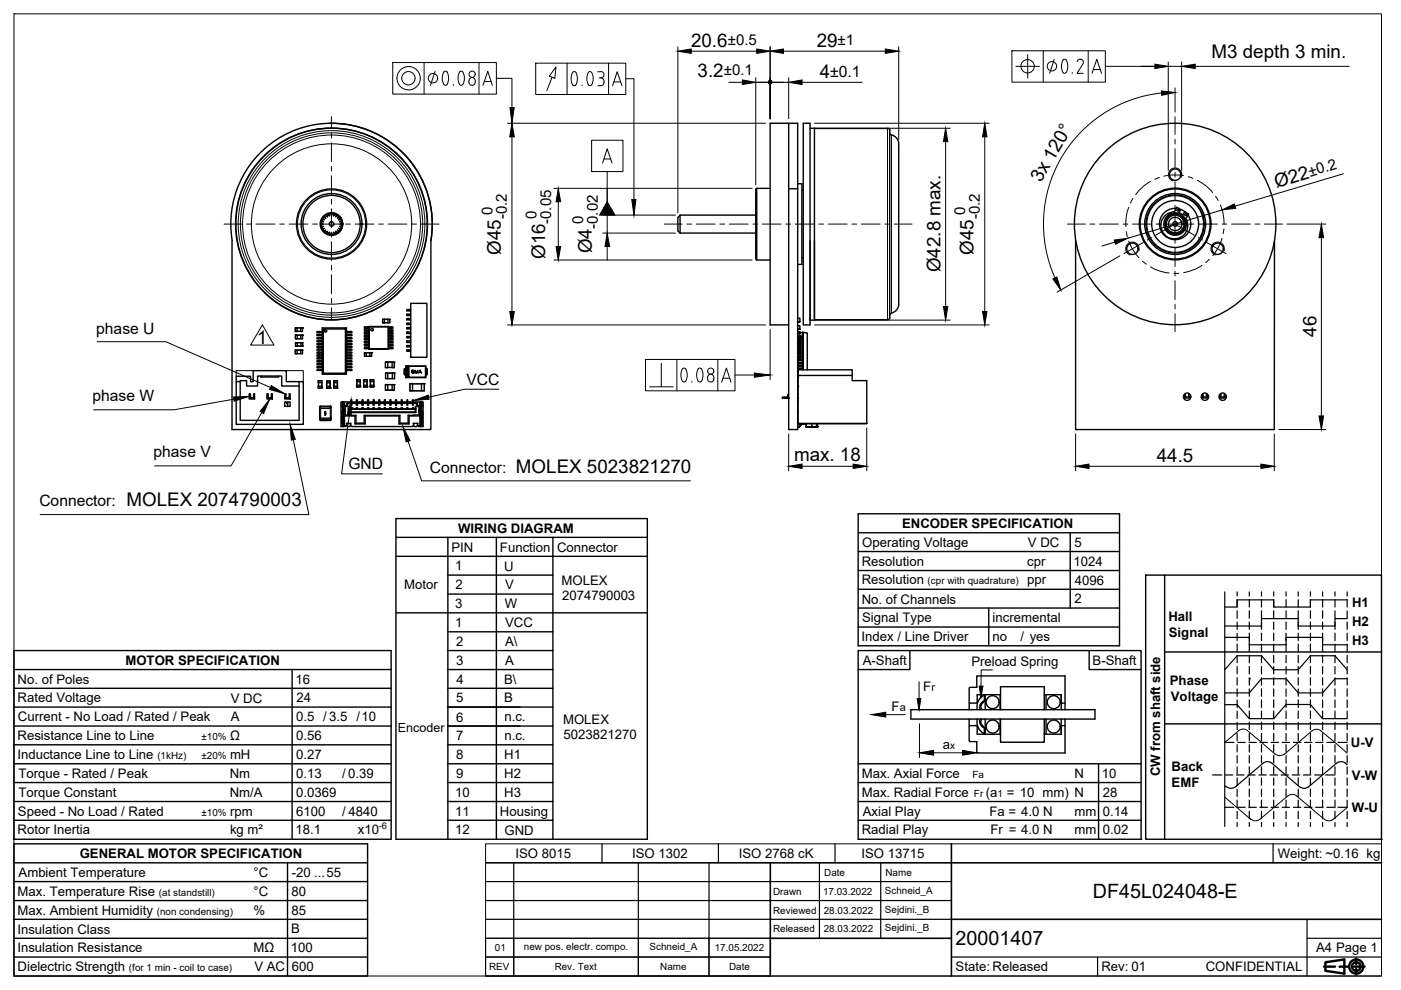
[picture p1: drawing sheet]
<svg xmlns="http://www.w3.org/2000/svg" width="297mm" height="210mm" viewBox="0 0 297 210" stroke-linecap="round" stroke-linejoin="round" font-family="sans-serif">
<g fill="none" stroke="#000" stroke-width=".3">
<path d="M69.7 26.1a21.4 21.4 0 0 1 21.7 24.9v40.1h-42.2v-40.1M160.4 39.9v15.2M163.3 39.9h-2.9l-.2 .2v14.8l.2 .2M167.2 26.1v65h1.9v-65h-5.8v42.8h3.9M169.1 39h.9v17.1h-.9M170.3 26.1h1.4v42.8h-1.4zM171.7 27.2h1v40.7h-1M172.7 27.2h15.5M188.2 27.2l.4 .2 .1 .3M188.6 28.2l.4 .5M188.6 27.7v39.6M189 28.6a1.88 1.88 0 0 1 1.5 1.9v34a2.01 2.01 0 0 1-1.7 2l-.2 .3"/>
<path d="M67.9 47.3l.6 .2-.6 .2M67.9 48h.7l-.6 .3M68 46.8l.6 .2h-.7M68.1 47.6l.1 .3M68.2 48.6l.5-.2-.4 .5M68.2 47l-.1 .4M68.2 48.2l.2 .3M68.3 46.2l.4 .4-.5-.1M68.4 46.5l-.2 .3M68.5 48.7l.2 .3M68.5 49.1l.5-.3-.3 .5M68.7 46l-.2 .3"/>
<path d="M68.7 45.7l.3 .6-.5-.4M68.8 49.1l.3 .2M69 49.5l.4-.5-.1 .7M69.1 45.7l-.3 .2M69.3 45.4l.1 .6-.4-.4M69.3 49.4l.3 .2M69.5 49.8l.3-.6v.6M69.5 45.3l.1 .1M69.6 45.4l-.3 .1M69.8 49.6l.4 .1M69.8 45.4v.4l-.2-.4M69.8 45.2v.2"/>
<path d="M70.1 49.9l.2-.6 .1 .6M70.1 45.1l.2 .7 .1-.7M70.2 45.3l-.4 .1M70.4 45.3l.3 .1M70.7 45.4v.4l.3-.4M70.7 45.2v.2M70.7 49.6l-.3 .1M71 45.4l.3 .1M71.1 49.8l-.4-.6v.6M71.1 45.3l-.1 .1M71.3 49.4l-.3 .2M71.3 45.4l-.1 .6 .4-.4"/>
<path d="M71.5 45.7l.3 .2M71.6 49.5l-.4-.5 .1 .7M71.8 49.1l-.3 .2M71.8 45.7l-.3 .6 .6-.4M71.9 46l.2 .3M71.9 49l-.4-.2 .3 .5M71.9 49l.2 .1M72.1 48.7l-.2 .3M72.1 46.3l-.3 .3 .6-.1M72.2 46.5l.2 .3M72.3 46.2l-.2 .1M72.4 48.2l-.2 .3"/>
<path d="M72.4 47l.1 .4M72.4 48.6l-.6-.2 .5 .5M72.5 47.6l-.1 .3M72.5 46.8l-.5 .2h.6M72.6 48h-.6l.5 .3M72.6 47.3l-.5 .2 .5 .2M91.4 51a21.4 21.4 0 0 0-21.1-24.9 21.4 21.4 0 0 0-21.1 24.9M144.2 45.6v3.8M144.2 49.4h16M160.2 45.6h-16l-.5 .5v2.9l.5 .4M160.4 55.1h2.9M167.2 40h1.9"/>
<path d="M170 40.4h.3M170 54.7h.3M249.4 44.2a3.3 3.3 0 0 0-3.5 3.8 3.3 3.3 0 0 0 4.5 2.6 3.3 3.3 0 0 0 1.5-5M249.9 45.3l.5-.9-.9-.4-.5 1a2.85 2.85 0 0 0-2.8 3.4 2.85 2.85 0 0 0 3.8 2.1 2.85 2.85 0 0 0 1.5-4.1M250.4 44.4l.8 .5M250.7 45.7l.5-.8 .8 .5-.6 1M251.2 44.9h.1M270.2 51v40.1h-42.2v-40M55.3 79.7v.2h3.8v-.2M62.6 70.2v-.7h.4v.8h-.4M62.6 70.2h.1M62.6 75v-.8h.4v.8"/>
<path d="M62.6 75h.1M62.6 71v.8M62.6 75h1.2M62.7 71h.3v.8M62.7 71h.1M62.7 71.8h.3M62.7 73.4v-.7h.3v.7h-.3M62.7 73.4h.1M63 71h1.1M63 71.8h.8M63 69.5h1.1M63 70.2h.8"/>
<path d="M63 74.2h.8M63 73.4h.8M63 72.7h.8M63.8 71v.8h.3v-.8M63.8 69.5v.8h.3M63.8 74.2h.3v.8h-.3zM63.8 72.7v.7h.3M63.8 72.7h.3M64.1 71h.1M64.1 69.5v.7M64.1 69.5h.1M64.1 73.4h.1"/>
<path d="M64.2 72.7v.7M68 70.3h-.8v.2h1.1M68 74h-.8v.2h1.1M68 72.2h-.8v.2h1.1M68 71.6h-.8v.2h1.1M68.1 70.3h.2M68.1 74h.2M68.1 72.2h.2M68.1 71.6h.2M68.3 78.3h-1.1v.2h1.1M68.3 70.9h-1.1v.2h1.1M68.3 71.1v8.2l.3-.2"/>
<path d="M68.3 69.5h5.1l-.2 .3M68.3 77.7h-1.1v.2h1.1M68.3 77.1h-1.1v.2h1.1M68.3 76.5h-1.1v.2h1.1M68.3 75.9h-1.1v.2h1.1M68.3 75.2h-1.1v.3h1.1M68.3 74.6h-1.1v.3h1.1M68.3 73.4h-1.1v.2h1.1M68.3 72.8h-1.1v.2h1.1M68.3 70.9v.2M68.3 79.3h5.1M68.6 69.8l-.3-.3v1.4"/>
<path d="M73.4 69.5v9.8l-.2-.2M73.4 78.3h1.2v.2h-1.2M73.4 77.7h1.2v.2h-1.2M73.4 77.1h1.2v.2h-1.2M73.4 76.5h1.2v.2h-1.2M73.4 75.9h1.2v.2h-1.2M73.4 75.2h1.2v.3h-1.2M73.4 74.6h1.2v.3h-1.2M73.4 74h1.2v.2h-.9M73.4 73.4h1.2v.2h-.9M73.4 72.8h1.2v.2h-1.2M73.4 72.2h1.2v.2h-.9"/>
<path d="M73.4 71.6h1.2v.2h-1.2M73.4 70.9h1.2v.2h-1.2M73.4 70.3h1.2v.2h-1.2M73.4 74.2h.3M73.4 73.6h.3M73.4 72.4h.3M77.3 74.8v.7h.3M77.3 74.8h.3v.7M77.3 74.8h.1M77.6 74.8h1.2M77.6 75.5h.8M77.6 69.3v.3"/>
<path d="M77.6 69.9v.3M77.6 70.5v.3M77.6 71.2v.3M77.6 71.8v.3M77.6 72.4v.3M77.6 73v.3M77.6 73.6v.3M78.2 69.2l4.2 .1M78.2 73.6h-.9v.3h.9M78.2 69.3h-.9v.3h.9M78.2 69.9h-.9v.3h.9M78.2 70.5h-.9v.3h.9"/>
<path d="M78.2 71.2h-.9v.3h.9M78.2 71.8h-.9v.3h.9M78.2 72.4h-.9v.3h.9M78.2 73h-.9v.3h.9M78.3 73.9l-.1-4.7v4.8M78.3 69.3h4M78.4 74.8v.7h.4v-.7M78.8 74.8h.1M81.1 67.7v.7M81.2 67.7h.3v.7M81.2 67.7h.1M81.2 68.4h.1"/>
<path d="M81.2 68.4h1.1M81.5 67.7h.8M81.7 76.8v1.1M81.7 79.1h.5v1.2h-.5zM81.7 76.8h.5v1.1h-.5M81.7 76.8h.1M82.2 79.1h1M82.2 76.8h.9M82.2 77.9h.9M82.3 67.7h.3v.7h-.3zM82.3 73.9l-4.1 .1h4.2M82.4 69.3h.9v.3h-.9"/>
<path d="M82.4 69.3v4.7l-.1-.1M82.4 69.2l-.1 4.7M82.4 73.6h.9v.3h-.9M82.4 73h.9v.3h-.9M82.4 72.4h.9v.3h-.9M82.4 71.8h.9v.3h-.9M82.4 71.2h.9v.3h-.9M82.4 70.5h.9v.3h-.9M82.4 69.9h.9v.3h-.9M82.9 69.3v.3M82.9 69.9v.3M82.9 70.5v.3"/>
<path d="M82.9 71.2v.3M82.9 71.8v.3M82.9 72.4v.3M82.9 73v.3M82.9 73.6v.3M83.1 76.8h.5v1.1h-.5zM83.2 79.1h.5v1.2h-.5zM85.7 79.2l.3-.1v.5l-.3-.2zM85.7 78.2v1.2M85.9 78.3v.1M85.9 79.2v.1M86 77.6h4.3"/>
<path d="M86.1 80l-.1-2.4v.9v-.4l-.3 .1v.3h.3v1.6M86.1 77.7h.6M86.2 77.7v2.3M86.3 77.7v2.3M86.4 77.7v2.3M86.5 77.7v2.3M86.6 80l-.6 .1M86.6 80h.1M86.6 77.7v2.3M86.7 77.7h3.5v2.3h-3.5zM87.1 64.3h3.4v11.4h-3.4zM87.1 65.6h-.9v.3h.9"/>
<path d="M87.1 67.5h-.9v.3h.9M87.1 69.4h-.9v.3h.9M87.1 71.3h-.9v.3h.9M87.1 73.3h-.9v.2h.9M87.1 74.2h-.9v.3h.9M87.1 72.3h-.9v.3h.9M87.1 70.4h-.9v.3h.9M87.1 68.5h-.9v.3h.9M87.1 66.6h-.9v.3h.9M90.2 80l.1 .1h-4.3M90.2 77.7l.1 .8v-.4l.3 .2-.3 .2v.6l.3 .2-.3 .3v-.5v1M90.4 78.3v.1"/>
<path d="M90.4 79.2v.1M90.6 78.2v1.2M169.1 75h.1M169.1 75.6l.2 .6M169.1 76.2l.5 .1zM169.1 73.8h.1M169.1 73.1h.1M169.1 72.5h.1M169.1 71.9h.1M169.1 71.9h.7zM169.1 72.2h.7M169.1 72.5v.3h.7"/>
<path d="M169.1 73.5h.7M169.1 74.1h.7M169.1 74.7h.1M169.1 75.2h.1M169.1 76.3h.1M169.1 74.5v.7h.5M169.1 75.6h.1M169.1 74.5h.5M169.1 74.1h.1M169.1 74.1h.5v1.1M169.1 76.7h.1M169.1 71.5h.5"/>
<path d="M169.1 70.4h.1M169.1 75.6h.5M169.1 74.5h.1M169.1 79.9h.1M169.1 69.8h.4M169.1 69.8h.1M169.1 69.8h.5M169.1 69.1h.5v.7h-.5M169.1 68.2h.1M169.1 68.2h.5M169.1 67.5h.5v.7h-.5M169.1 68.2h.5z"/>
<path d="M169.1 73.4h.1M169.1 71.9l.1 .3M169.1 76.4h.1zM169.1 78.9h.1M169.1 71.2h.1M169.1 71.5h.1M169.1 72.7h.1M169.2 73.9h.1M169.1 74.6h.1M169.1 75.8h.1M169.1 76.8h1.2v.2h-1.2h1.2v.4M169.1 77.4h1.2v.3h-1.2h1.2v.3"/>
<path d="M169.1 78h1.2v.2h-1.2h1.2v.2M169.2 78.9h.1M169.1 79.5h.1M169.1 73.9h.1M169.1 77h.1zM169.1 77.7h.1zM169.1 78.2h.1zM169.1 70.3h.5M169.1 78.6h.1M169.1 79.3h.1M169.2 72.5v.3M169.2 73.1v.4"/>
<path d="M169.2 73.8v.3M169.2 75.6v.3M169.2 79.6h11.5M169.2 76.4v.4M169.2 77v.4M169.2 77.7v.3M169.2 78.2v.2M169.3 75.9h.5M169.3 72.2v.3h-.2h.7h-.5M169.3 72.8v.3h-.2h.7h-.5M169.3 73.5v.3h-.2h.7h-.5M169.3 74.1h.1"/>
<path d="M169.3 76.3v.1M169.3 76.8v.2M169.3 77.4v.3M169.3 78v.2M169.6 76.3h.2zM169.6 76.2h-.5h.7M169.6 71.6h.2M169.6 74.4h.2zM169.6 74.5v.2h.2M169.6 75h.2zM169.6 75.3h.2M169.6 75.6h.2z"/>
<path d="M169.6 76.3h-.5M169.6 76.3h.1M169.6 75.2v.4h-.5M169.6 75.6h.1M169.6 71.5v.4h-.5M169.6 71.9h.1M169.6 70.7h-.5v.8M169.6 70.4v.3M169.6 74.5h.1M169.6 69.8h.1M169.6 68.2h.1M169.6 71.2h.7v.3h-.7"/>
<path d="M169.6 70.7v.8M169.6 71.9v.3M169.6 72.5v.3M169.6 73.1v.4M169.6 73.8v.3M169.6 75v.2M169.6 75.6v.3M169.6 71.5h.2M169.8 71.6h.4v4.6M169.8 76.2h.4M169.8 76.2l-.2 .1M169.8 71.6v4.6"/>
<path d="M170.1 71.5h.2v.4M170.1 71.5v.1M170.1 76.4v.4M170.1 77v.4M170.1 77.7v.3M170.1 78.2v.2M170.1 70.5l-.5 .1M170.2 71.9h.1v.2h-.1h.1v.4M170.2 72.5h.1v.2h-.1h.1v.4M170.2 73.1h.1v.2h-.1h.1v.4M170.2 73.7h.1v.2h-.1h.1v.4M170.2 74.3h.1v.3h-.1h.1v.3"/>
<path d="M170.2 74.9h.1v.3h-.1h.1v.4M170.2 75.6h.1v.2h-.1h.1v.4M170.2 76.2h.1v.2h-1.2h1.2v.4M170.2 76.2l-.4 .1M170.3 71.2v-.7l.9 .2v7.7M170.3 70.5h-.2v.7M188.7 67.3l-.3 .4-.2 .1h-15.5M50.1 80.9v-1.1h3v1.1h.6v-2.3h7v2.3h2.7M50.9 80.9v-.2h1.4v1.1h2.3v-2.1h5.1v2.1h3.7M50.9 80.9h-.8v9.1h14.2v-9.1h-.9M50.9 80.9v8.2h12.5v-8.2M52.8 83.5h.3v.8h.7v-.8h.2v1.1h-1.2z"/>
<path d="M56.6 83.5h.3v.8h.6v-.8h.2v1.1h-1.1zM60.4 85.2h1.1v1h-1.1zM60.4 83.5h.2v.8h.7v-.8h.2v1.1h-1.1zM67.5 80.7h.7v.4h-.7zM67.5 80.7h.1M67.5 81.9h.7v.4h-.7zM67.5 81.1v.8M67.8 86.6v2.1h2.4M67.8 88.7l.2 .4M67.9 86.1h2.1M67.9 89.2h2.1M68 86.1l-.2 .2v.3"/>
<path d="M68.2 81.1v.8M69.3 82.3h.1M69.3 80.8h.7v.4h-.7zM69.3 82.3h.7M69.3 81.2v.7M70 81.9h-.7v.4M70 82.3h.1M70 81.2v1.1M70 86.1l.2 .2M70.2 86.3v.3h-2.4M70.2 86.6v2.4M70.2 88.9l-.2 .2"/>
<path d="M70.8 80.7h.7v.4h-.7M70.8 80.7h.1M70.8 81.9h.7v.4h-.7zM70.8 80.7v1.2M71.5 81.1v.8M72.3 85.4h.3M72.3 86h.1M72.6 90.2v-5h-.3v5.2h1l.1-.1h-.4l-.1 .1M72.6 87.1h-.2v2.8h.2M72.6 86h-.2v.3h.2M72.6 85.1l.2 .1zM72.8 85.2h16.4v5"/>
<path d="M72.8 85.2v5M72.8 90.2h-.2l.2 .1M72.8 90.2v.2M73 88.2h2.3v1.7h2.1v-1.7h7.2v1.7h2.1v-1.7h2.3v2.1h-.4v-.5h-1l-.1 .6h-13l-.1-.6h-1v.5M73 85.2v.8l-.2 .2h.9l-.2-.2h-.5M73.1 86.2v1.8M73.2 86.2v1.8M73.5 85.6v.4M73.5 89.8l.2 .6h.4l.2-.1v-.5M73.8 85.5h14.4M73.8 85.5l-.1 .7h.3v.5M73.8 86.7v.8h14.4v-.8"/>
<path d="M73.8 86.7h14.4M73.8 86.7l.2 .1M74 87.3l-.2 .2M74.4 85.5v.4h.2v-.4M74.4 86.5h.1M74.4 85.2v-.4h.2v.4M74.4 86.5v.2M74.4 86.5h.2M74.6 86.5h.1M74.6 86.5v.2M75.3 89.9l.2-.2h1.7l.2 .2M75.4 88.1l-.1 .1"/>
<path d="M75.5 89.7v-1.6l-2.7-.1 .2 .2v2.1M75.6 85.5v.4h.2v-.4M75.6 86.7v-.2h.2v.2M75.6 85.2v-.4h.2v.4M75.6 80.5h.8v.4h-.8zM75.6 80.5h.1M75.6 82h.1M75.6 82.1h.8M75.6 80.9v.8M76.4 81.7h-.8v.3M76.4 81.7v.3M76.4 80.9v.8"/>
<path d="M76.8 85.5v.4h.2v-.4M76.8 86.7v-.2h.2v.2M76.8 85.2v-.4h.2v.4M77.1 80.5h.7M77.1 80.5h.1M77.1 82v-.3h.8v.3M77.1 82h.1M77.1 82.1h.7M77.1 80.5v1.2M77.3 88.1h7.5v1.6M77.4 88.2l-.2-.1v1.6M77.8 82h.1"/>
<path d="M77.8 80.9v.8M77.9 80.5v.4h-.8M77.9 85.5v.4h.2v-.4M77.9 86.7v-.2h.2v.2M77.9 85.2v-.4h.2v.4M78.5 80.5h.7v.4h-.7zM78.5 80.5h.1M78.5 82h.1M78.5 82.1h.7M78.5 80.9v.8M79.1 85.5v.4h.2v-.4M79.1 86.7v-.2h.2v.2"/>
<path d="M79.1 85.2v-.4h.2v.4M79.2 81.7h-.7v.3M79.2 81.7v.3M79.2 80.9v.8M80.3 85.5v.4h.2v-.4M80.3 86.7v-.2h.2v.2M80.3 85.2v-.4h.2v.4M81.5 85.5v.4h.2v-.4M81.5 86.7v-.2h.2v.2M81.5 85.2v-.4h.2v.4M81.7 81.5v1.2M81.7 81.5h.5v1.2"/>
<path d="M81.7 82.7h.5M81.7 81.5h.1M82.2 80.3h1M82.2 82.7h.9M82.2 81.5h.9M82.7 85.5v.4h.2v-.4M82.7 86.7v-.2h.2v.2M82.7 85.2v-.4h.2v.4M83.1 81.5h.5v1.2h-.5zM83.9 85.5v.4h.2v-.4M83.9 86.7v-.2h.2v.2M83.9 85.2v-.4h.2v.4"/>
<path d="M84.7 88.1l-.1 .1M85.1 85.5v.4h.2v-.4M85.1 86.7v-.2h.2v.2M85.1 85.2v-.4h.2v.4M86.3 85.5v.4h.1v-.4M86.3 86.7v-.2h.1v.2M86.3 85.2v-.4h.1v.4M86.5 89.7h-1.7l-.2 .2M86.5 89.7l.2 .2M86.6 88.1l2.6-.1-.2 .2M86.6 88.1l-.1 1.6M86.6 88.1l.1 .1"/>
<path d="M86.9 81.3h.6v1.6h-.6zM87.5 85.5v.4h.1v-.4M87.5 86.7v-.2h.1v.2M87.5 85.2v-.4h.1v.4M87.5 82.9h1.9M87.7 89.8v.5l.2 .1h.4l.2-.6M88 87.3l.2 .2M88.2 86.7l-.2 .1M88.2 85.4l-14.4-.1-.3 .3M88.2 85.5l.1 .1M88.3 85.6v.6l.2-.2M88.6 90.3l.1 .1h.5"/>
<path d="M88.9 86.2v1.8M89 85.2v.8h-.5v-.5l-.3-.2M89 86l.2 .2h-1.1v.5M89 90.3l.2 .1M89.2 90.2v.2M89.2 90.2h.2v.1h-.2M89.4 81.3v1.6h.6v-1.5M89.4 90.2v-5l-.2-.1 .5 .1v5.2h-.5M89.4 87.1h.2v2.8h-.2M89.4 85.4h.3M89.4 86h.2M89.7 86h-.1v.3h-.2"/>
<path d="M90 81.4h.1M90 81.3l-2.5 .1M165.9 84.4h.1M165.9 84.4h1.3zM167.2 83.7h-.2v.5h-1.1v.2M169.1 81.8h.1M169.1 89.6h.1M169.1 90.4h.4l-.4 .2M169.1 84.4h.1M169.1 83.7h.1M169.1 81.9h.1M169.1 87.5h.1"/>
<path d="M169.1 87.3l.1 .1M169.1 85.4h.1M169.1 84.9h.1M169.1 80.2h.1M169.1 81.4h.1M169.2 89.8v-11.4h11.5v2.3h3.1v9.1M169.2 89.8h14.6zM169.2 82.2h.1M169.2 89.8v.1M169.9 89.9h.9M169.9 89.9l-.4 .7h-.4M169.9 89.9l-.4 .5"/>
<path d="M170.1 89.8v.1M170.1 89.9h.1M170.1 89.9h-1h.8l-.4 .7h-.4M170.1 89.9h.7M170.8 89.9h-.9l-.4 .7h-.4M170.8 89.9h-.9h.9M170.9 90.4l.1 .2h1.1M170.9 90.4l.1 .2h1.3h-.2M170.9 90.4h.1M170.9 90.4l.1 .2M171 90.6h2.1h-1M171 90.6h.1"/>
<path d="M171 90.6h2.1M172.1 90.6h.2zM172.1 89.8v.8h-1.1l-.2-.7M172.1 90.6h1M172.1 90.4l.2 .1h.7h-.7zM172.3 90.6h.1M173.1 90.6h.1M173.1 90.4l-.1 .1 .1-.1M173.1 90.4v.2M173.1 90.4h.1M173.1 90.6l.2-.2zM173.1 89.8v.6"/>
<path d="M173.3 90.4v.2M173.3 90.6h-2.3h2.3M173.3 90.4h.1M173.3 89.8v.6M251.1 84.2h1.2M251.3 84.2v-.5h-.2v.7h1.2v-.7h-.3v.5M254.9 84.2h1.1M255.1 84.2v-.5h-.2v.7h1.1v-.7h-.2v.5M258.7 84.2h1.1M258.9 84.2v-.5h-.2v.7h1.1v-.7h-.3v.5M83.9 110h53.3v67.9h-53.3zM83.9 113.9h53.3"/>
<path d="M83.9 118h53.3M95 113.9v64M105.2 113.9v64M117.2 113.9v64M181.9 108.9h55.5v28h-55.5zM181.9 113h55.5M181.9 116.9h55.5M226.9 113v15.9M3 137.9h79.9v40h-79.9zM83.9 129.9h53.3M95 137.9h22.2M95 121.9h22.2"/>
<path d="M95 126h22.2M95 134h22.2M181.9 137.9h60v40h-60zM181.9 121h55.5M181.9 124.9h55.5M181.9 132.9h55.5M181.9 128.9h55.5M192.9 137.9v4.1h-11M209.6 128.9v8M230.9 137.9v4.1h11M242.9 121.9h50v56h-50zM246.9 121.9v56"/>
<path d="M246.9 138.2h46M3 142h79.9M3 145.9h79.9M3 149.9h79.9M3 153.9h79.9M3 157.9h79.9M61.9 142v35.9M95 142h22.2M95 145.9h22.2M95 149.9h22.2M95 153.9h22.2M95 157.9h22.2"/>
<path d="M193.1 150.5h39.1v2h-39.1zM205.5 150.5v-4.6l.2-.2h1.4v-2.4h18.7v7.2M205.5 152.5v4.6l.2 .1h1.4v2.5h18.7v-7.2M205.5 153.9h1.7v1.8h4.9M207.2 152.5a2.69 2.69 0 0 0 1.5 3.1M207.9 152.5a1.3 1.3 0 0 0 .8 1.9M208.2 152.5l-.2 .4a1.77 1.77 0 0 0 .9 1.5M208.7 147.4h.2v1.2h-.2zM208.7 154.4h.2v1.2h-.2zM208.7 148.5a1.3 1.3 0 0 0-.8 1.9M208.7 147.4a2.69 2.69 0 0 0-1.5 3.1M208.9 147.3v3.2"/>
<path d="M208.9 152.5v3.2M208.9 148.5l-.5 .5a.98 .98 0 0 0-.2 1.4M212 147.3v3.2M212 152.5v3.2M212.1 152.5v4.9h9.3v-4.9M212.1 147.3h-4.9v1.8h-1.7M212.1 145.6h9.3v4.9M212.1 145.6v4.9M221.4 147.3h3.6v3.2M221.4 155.7h3.6M221.8 147.3v3.2M221.8 152.5v3.2"/>
<path d="M225 152.5v3.2M225 149.1h.8M225.8 153.9h-.8v1.8M246.9 153.5h46M264.9 143.9h.1M3 178.9h74.9v28h-74.9zM3 161.9h79.9M3 165.9h79.9M3 173.9h79.9M3 169.9h79.9M95 161.9h22.2M95 165.9h22.2"/>
<path d="M95 173.9h22.2M95 169.9h22.2M181.9 161.9h60M181.9 165.9h60M181.9 173.9h60M181.9 169.9h60M232.9 161.9v16M3 182.9h74.9M3 186.9h74.9M3 190.9h74.9M3 194.9h74.9M3 198.9h74.9"/>
<path d="M61 182.9v24M3 202.9h74.9"/>
<circle cx="249.2" cy="37" r="1.21"/>
<circle cx="70.3" cy="47.5" r="20.3"/>
<circle cx="70.3" cy="47.5" r="7.4"/>
<circle cx="70.3" cy="47.5" r="6.5"/>
<circle cx="70.3" cy="47.5" r="6.1"/>
<circle cx="70.3" cy="47.5" r="2.39"/>
<circle cx="70.3" cy="47.5" r=".49"/>
<circle cx="240.1" cy="52.7" r="1.21"/>
<circle cx="249.2" cy="47.5" r="21.4"/>
<circle cx="249.2" cy="47.5" r="7.6"/>
<circle cx="249.2" cy="47.5" r="7.4"/>
<circle cx="249.2" cy="47.5" r="6.5"/>
<circle cx="249.2" cy="47.5" r="6.2"/>
<circle cx="249.2" cy="47.5" r="5"/>
<circle cx="249.2" cy="47.5" r="2.18"/>
<circle cx="249.2" cy="47.5" r="1.88"/>
<circle cx="249.2" cy="47.5" r="2.39"/>
<circle cx="249.2" cy="47.5" r="1.42"/>
<circle cx="249.2" cy="47.5" r=".49"/>
<circle cx="249.7" cy="44.5" r=".23"/>
<circle cx="251.4" cy="45.5" r=".23"/>
<circle cx="258.2" cy="52.7" r="1.21"/>
<circle cx="69" cy="70.2" r=".23"/>
<circle cx="78.9" cy="69.9" r=".28"/>
<circle cx="251.7" cy="84.1" r=".78"/>
<circle cx="255.5" cy="84.1" r=".78"/>
<circle cx="259.2" cy="84.1" r=".78"/>
<circle cx="210.5" cy="154" r="1.38"/>
<circle cx="210.5" cy="148.9" r="1.38"/>
<circle cx="223.4" cy="154" r="1.38"/>
<circle cx="223.4" cy="148.9" r="1.38"/>
</g>
<g fill="none" stroke="#000" stroke-width=".21">
<path d="M3 2.9h289.9v204h-289.9zM83.3 13.3h21.9v6.7h-21.9zM89.9 13.3v6.7M92.2 15.1l-.9 3M94.1 15.3l-.3 1.3 .3 1.3M94.1 15.2a.4 .4 0 0 1 .7 0l.3 .9v.9a.88 .88 0 0 1-.6 1.1l-.4-.2M96.1 17.9v.2M97.4 15.3a.43 .43 0 0 1 .7 0l.3 .8a1.69 1.69 0 0 1-.6 2 1.9 1.9 0 0 1-.5-2.4zM99.4 17.1v.4M99.4 17.1a.7 .7 0 0 1 .9-.6 .7 .7 0 0 1 .5 1 .66 .66 0 0 1-.7 .6 .66 .66 0 0 1-.7-.7M101.6 13.3v6.7M102.4 18.1l1-3 1 3"/>
<path d="M102.7 17.3h1.4M105.2 16.6h3.3v6.2M113.6 13.4h19.1v6.6h-19.1zM117.1 16.4l-1.1 2.8M117.9 14.2l-.3 2.4-1.1-.5zM120.2 13.4v6.6M121.4 15.3a.43 .43 0 0 1 .7 0l.3 .9v.9a.86 .86 0 0 1-.6 1.1 1.69 1.69 0 0 1-.7-2zM123.4 18v.2M125.4 15.3a.39 .39 0 0 0-.6 0l-.3 .9v.9a.88 .88 0 0 0 .6 1.1l.3-.2M125.4 15.3l.4 1.4-.4 1.3M126.7 15.2h.7M126.7 18.2h.7"/>
<path d="M127 16.5h.4M127.4 15.2a.66 .66 0 0 1 .7 .6 .66 .66 0 0 1-.7 .7M127.4 16.5a.66 .66 0 0 1 .7 .7M128.1 17.2a.75 .75 0 0 1-.7 1M129 13.4v6.6M129.9 18.2l1-3 1 3M130.1 17.4h1.5M132.7 16.7h1.7v25.6M143.7 9.9v35.2M146.6 10.9h13.8M154.5 17.5h2.9M160.2 17.5h7"/>
<path d="M160.2 16.5v22.7M163.3 9.9v15.3M166.1 10.9h21.6M167.2 16.5v8.7M170.1 17.5h12.7M190.5 9.9v19.7M214.5 10.8h19.9v6.6h-19.9zM215.4 14.1h5M217.9 11.6v5M221.2 10.8v6.6M223.5 12.6l-1 3M226 12.7a.39 .39 0 0 0-.6 0l-.3 .9v.9a.88 .88 0 0 0 .6 1.1l.3-.2"/>
<path d="M226.1 12.7l.3 1.3-.3 1.4M227.3 15.4v.2M228.4 13.1a.67 .67 0 0 1 .9-.5 .67 .67 0 0 1 .3 .9M229.6 13.6l-1.3 2h1.4M230.7 10.8v6.6M231.5 15.6l1-3 1.1 3M231.8 14.7h1.5M234.4 14.1h16.1M242 14.1h2.9M246.3 19.7a27.9 27.9 0 0 0-22.6 39.2M247.7 13.1v23M249.1 18.6v5.2"/>
<path d="M250.5 13.1v23M253.4 14.1h32.6M70.3 24.7v2.6M70.3 28.3v1M70.3 30.3v4M70.3 35.3v1M70.3 37.3v3.9M107.6 26.1h54.7M108.5 29v37.1M117.4 39.9h42.1M125.4 29.7h6.7v6.7h-6.7zM127.8 34.6l.9-3 1.1 3"/>
<path d="M128.1 33.7h1.4M128.7 36.4v13M128.7 39.9v2.9M172.7 26.1h37M172.7 27.2h28.8M188.2 27.2v40.6M189 28.7v37.7M200.5 30v35M208.8 29v37.1M243.9 38.5a9.2 9.2 0 0 0-3.1 2.7M245.8 37.6l-1 .4M249.1 24.7v3.8"/>
<path d="M249.1 29.5v1M249.1 31.5v4M249.1 36.5v1M249.1 38.5v4M250.5 37.5a1.42 1.42 0 0 0-.8-1.8 1.42 1.42 0 0 0-1.9 .8 1.42 1.42 0 0 0 .9 1.9M250.9 37.2a10.4 10.4 0 0 0-4.1 .2M251.9 37.5l1 .3M253.9 38.2a9.1 9.1 0 0 1 3.2 2.6M284.8 36.8l-22.9 6.9M47.5 47.5h3.8M52.3 47.5h1M54.3 47.5h4"/>
<path d="M59.3 47.5h1M61.3 47.5h4M66.3 47.5h1M68.3 47.5h4M70.3 42.3v1M70.3 44.3v4M70.3 49.2v1.1M70.3 51.3v4M70.3 56.3v.9M70.3 58.3v4M73.3 47.5h1M75.3 47.5h4"/>
<path d="M80.3 47.5h1M82.3 47.5h4M87.3 47.5h1M89.3 47.5h3.8M117.4 55.1h42.1M118.4 42.8v9.5M127.8 45.6h15.4M127.8 49.4h15.4M128.7 52.3v2.8M140.8 47.5h3.8M145.6 47.5h1M147.6 47.5h4"/>
<path d="M152.6 47.5h1M154.6 47.5h4M159.6 47.5h1M161.6 47.5h4M166.6 47.5h1M168.6 47.5h4M173.6 47.5h1M175.6 47.5h4M180.6 47.5h1M182.6 47.5h4M187.6 47.5h1M189.6 47.5h3.8"/>
<path d="M226.3 47.5h3.8M231.1 47.5h1M233.1 47.5h4M236.4 51.3l-2.8 .9M237.4 54.2l-13.3 7.7M238.1 47.5h1M238.8 49.1l.2 1M239.3 44a9.6 9.6 0 0 0-.6 4.1M239.3 51.1a10 10 0 0 0 2.2 3.6M240.1 47.5h4M240.2 42.1l-.5 .9M241.4 53.3a1.42 1.42 0 0 0-.8-1.9 1.42 1.42 0 0 0-1.8 .8 1.42 1.42 0 0 0 .8 1.9"/>
<path d="M242.2 55.4l.8 .6M242.4 51.4l-4.1 2.4M243.9 56.6a9.6 9.6 0 0 0 4 1.3M244.1 50.4l-.9 .5M245 49.9l4.1-2.4 4.1 2.4M245.1 47.5h1M247.1 47.5h4M249.1 43.5v1M249.1 45.5v4M249.1 50.5v1M249.1 52.5v4M249.1 57.5v1"/>
<path d="M249.1 59.5v4M249.9 57.9l-1 .1M250 45.1l.8 .4M252.1 47.5h1M254.1 50.4l.9 .5M254.1 47.5h4M254.8 56.3a9 9 0 0 1-3.8 1.5M255.8 51.4l4.1 2.4M256.4 55l-.7 .7M257.7 41.6l.6 .9M258.7 43.4a9.7 9.7 0 0 1 .8 4.1M259.1 50.6a9.4 9.4 0 0 1-2 3.6"/>
<path d="M259.1 47.5h1M259.1 44.5l-20 6M259.5 53.3a1.42 1.42 0 0 0-.8-1.9 1.42 1.42 0 0 0-1.9 .8 1.42 1.42 0 0 0 .9 1.9M259.5 48.5l-.2 1M261.1 47.5h4M266.1 47.5h1M268.1 47.5h3.8M272.9 47.5h8.2M280.2 50.4v37.8M20.6 72.4h14.5l22.2 9.7M53.7 78.6h-3.6v1.2M55.6 68.9l2.5 4.3h-5z"/>
<path d="M60.7 78.6h3.6v2.3M62.6 75v-.8h1.5v.8h-.3M62.6 75h.1M62.6 70.2v.1M62.6 75h.4M62.7 71.8h.1M62.7 73.4h1.4M63 71h-.3v.8h1.4v-.8M63 71.1h.8M63 74.9h.8M63.8 71h.3M64.1 71h.1"/>
<path d="M64.1 69.5h-1.5v.7l1.5 .1M64.1 69.5h.1M64.1 73.4v-.7h-1.4v.7M64.1 72.7h.1M64.1 74.2h.1M64.1 69.5v.7M67.5 70.3v.2M67.5 70.9v.2M67.5 71.6v.2M67.5 72.2v.2M67.5 72.8v.2M67.5 73.4v.2"/>
<path d="M67.5 74v.2M67.5 74.6v.3M67.5 75.2v.3M67.5 75.9v.2M67.5 76.5v.2M67.5 77.1v.2M67.5 77.7v.2M67.5 78.3v.2M67.6 70.3v.2M67.6 70.9v.2M67.6 71.6v.2M67.6 72.2v.2"/>
<path d="M67.6 72.8v.2M67.6 73.4v.2M67.6 74v.2M67.6 74.6v.3M67.6 75.2v.3M67.6 75.9v.2M67.6 76.5v.2M67.6 77.1v.2M67.6 77.7v.2M67.6 78.3v.2M67.8 70.3v.2M67.8 70.9v.2"/>
<path d="M67.8 71.6v.2M67.8 72.2v.2M67.8 72.8v.2M67.8 73.4v.2M67.8 74v.2M67.8 74.6v.3M67.8 75.2v.3M67.8 75.9v.2M67.8 76.5v.2M67.8 77.1v.2M67.8 77.7v.2M67.8 78.3v.2"/>
<path d="M68.1 70.3v.2M68.1 70.9v.2M68.1 71.6v.2M68.1 72.2v.2M68.1 72.8v.2M68.1 73.4v.2M68.1 74v.2M68.1 74.6v.3M68.1 75.2v.3M68.1 75.9v.2M68.1 76.5v.2M68.1 77.1v.2"/>
<path d="M68.1 77.7v.2M68.1 78.3v.2M68.5 69.7h4.8v9.5h-4.8zM68.6 69.8h4.6v9.3h-4.6zM70.3 63.3v1M70.3 65.2v2.6M73.7 70.3v.2M73.7 70.9v.2M73.7 71.6v.2M73.7 72.2v.2M73.7 72.8v.2M73.7 73.4v.2"/>
<path d="M73.7 74v.2M73.7 74.6v.3M73.7 75.2v.3M73.7 75.9v.2M73.7 76.5v.2M73.7 77.1v.2M73.7 77.7v.2M73.7 78.3v.2M74 70.3v.2M74 70.9v.2M74 71.6v.2M74 72.2v.2"/>
<path d="M74 72.8v.2M74 73.4v.2M74 74v.2M74 74.6v.3M74 75.2v.3M74 75.9v.2M74 76.5v.2M74 77.1v.2M74 77.7v.2M74 78.3v.2M74.2 70.3v.2M74.2 70.9v.2"/>
<path d="M74.2 71.6v.2M74.2 72.2v.2M74.2 72.8v.2M74.2 73.4v.2M74.2 74v.2M74.2 74.6v.3M74.2 75.2v.3M74.2 75.9v.2M74.2 76.5v.2M74.2 77.1v.2M74.2 77.7v.2M74.2 78.3v.2"/>
<path d="M74.3 70.3v.2M74.3 70.9v.2M74.3 71.6v.2M74.3 72.2v.2M74.3 72.8v.2M74.3 73.4v.2M74.3 74v.2M74.3 74.6v.3M74.3 75.2v.3M74.3 75.9v.2M74.3 76.5v.2M74.3 77.1v.2"/>
<path d="M74.3 77.7v.2M74.3 78.3v.2M77.3 75.5h.1M77.5 69.3v.3M77.5 69.9v.3M77.5 70.5v.3M77.5 71.2v.3M77.5 71.8v.3M77.5 72.4v.3M77.5 73v.3M77.5 73.6v.3M77.6 74.8h-.3v.7h1.5v-.7"/>
<path d="M77.6 74.8h.8M77.9 69.3v.3M77.9 69.9v.3M77.9 70.5v.3M77.9 71.2v.3M77.9 71.8v.3M77.9 72.4v.3M77.9 73v.3M77.9 73.6v.3M78.4 74.8h.4M78.8 74.8h.1M81.2 67.7h1.4v.7h-1.4z"/>
<path d="M81.2 68.4h.1M81.7 77.9h.1M82.2 79.1h-.5v1.2h2v-1.2h-.5M82.2 77.9h-.5v-1.1h1.9v1.1h-.5M82.2 79.1h1M82.2 77.9h.9M82.6 67.7h.1M82.7 69.3v.3M82.7 69.9v.3M82.7 70.5v.3M82.7 71.2v.3M82.7 71.8v.3"/>
<path d="M82.7 72.4v.3M82.7 73v.3M82.7 73.6v.3M83.1 69.3v.3M83.1 69.9v.3M83.1 70.5v.3M83.1 71.2v.3M83.1 71.8v.3M83.1 72.4v.3M83.1 73v.3M83.1 73.6v.3M83.6 76.8h.1"/>
<path d="M83.7 79.1h.1M86.4 65.6v.3M86.4 66.6v.3M86.4 67.5v.3M86.4 68.5v.3M86.4 69.4v.3M86.4 70.4v.3M86.4 71.3v.3M86.4 72.3v.3M86.4 73.3v.2M86.4 74.2v.3M87.3 78.5l.5 .1-.3-.1-.2 .1 .5 .3-.1 .2h-.4l-.1-.2 .3 .2 .3-.1-.5-.3z"/>
<path d="M88 78.5l.3 .6 .3-.6v.6v-.6l-.3 .6-.3-.6v.6zM89.1 78.5l.3 .6-.2-.2h-.3l-.1 .2zM89.1 78.5l.1 .4h-.3zM107.6 68.9h54.7M136.9 76.2h18.9v6.7h-18.9zM140.2 77v5M143.5 76.2v6.7M144.7 78.2l-.3 1.3 .3 1.3M144.7 78.2a.4 .4 0 0 1 .7 0l.3 .8v1a.88 .88 0 0 1-.6 1l-.4-.2M148.7 78.2l-.5-.1a2.42 2.42 0 0 0 0 2.9l.5-.2M148.7 78.2l.4 1.3-.4 1.3M152.2 76.2v6.7"/>
<path d="M155.8 79.5h4.1M163.3 69.9v10.6M172.7 68.9h37M172.7 67.9h28.8M249.1 64.5v1M249.1 66.5v3.8M49.6 84.6l-12.6 2.3h-17.1M55.5 87.5l-6.5 11.3h-16.2M60.7 85.5l.3-.2v.8v-.6zM62.2 93.2l3.3 15.9h-57M67.5 80.7h.7v1.6h-.7v-.4M67.5 80.7h.1"/>
<path d="M67.5 80.7v.4M67.5 81.1v.8M67.9 88.7v.3h-.1M67.9 86.1v.2h-.1M68 86.6v2.1M68.2 82.3h.1M68.8 87.7l.3 .1v-.2v.3zM68.8 87.5h.3l-.2 .1zM68.8 87.9l.3 .1zM68.9 87.2l.2 .1-.2 .1zM68.9 87.3h.2zM69.3 80.8h.1"/>
<path d="M70 81.2v.7M70 81.2v-.4h-.7v1.5h.7M70 82.3h.1M70 86.1v.2h-2.1v.3M70 81.9v.4M70.2 86.3h-.2v2.7h-2.1v.2M70.2 89h-.2v.2M70.8 80.7h.7v.4M70.8 80.7h.1M70.8 81.9v.4h.7v-.4M70.8 80.7v.4M70.8 81.1v.8"/>
<path d="M71.5 81.1v.8M71.5 82.3h.1M72.3 85.8h.3M73.5 85.6h.2M73.8 85.4v.1M74 86.8h14v.5h-14zM74 88.1l-1.6 12.4h8.7M74.4 85.9h.2M74.4 86.5h.2M75.6 85.9h.2M75.6 86.5h.2M75.6 80.5h.8v1.5h-.8v-.3"/>
<path d="M75.6 80.5h.1M75.6 80.5v.4M75.6 80.9v.8M76.4 82h.1M76.8 85.9h.2M76.8 86.5h.2M77.1 80.5v1.5h.7l.1-1.5M77.1 80.5h.1M77.1 80.5h.7M77.8 82h.1M77.9 85.9h.2M77.9 86.5h.2"/>
<path d="M78.5 80.5h.7v1.5h-.7v-.3M78.5 80.5h.1M78.5 80.5v.4M78.5 80.9v.8M79.1 85.9h.2M79.1 86.5h.2M79.2 82h.1M80.3 85.9h.2M80.3 86.5h.2M81.5 85.9h.2M81.5 86.5h.2M81.7 80.3h.1"/>
<path d="M81.7 82.7h.1M82.2 82.7h-.5v-1.2h1.9v1.2h-.5M82.2 82.7h.9M82.7 85.9h.2M82.7 86.5h.2M83.6 81.5h.1M83.9 85.9h.2M83.9 86.5h.2M85.1 85.9h.2M85.1 86.5h.2M86.3 85.9h.1M86.3 86.5h.1"/>
<path d="M86.5 93.6l2.9 8.4h57M86.9 81.3h3.1v1.6h-3.1zM86.9 82.9h.1M87.5 85.9h.1M87.5 86.5h.1M88.2 85.4v.1M88.3 85.6h.2M89.4 85.8h.3M105.7 82.5h-7.1l-7.7 1.7M137.7 82h5M146.7 80.9v.1M150 80a.66 .66 0 0 1 .7-.7 .66 .66 0 0 1 .6 .7"/>
<path d="M150 80a.71 .71 0 0 0 .7 1 .71 .71 0 0 0 .6-1M153 81l1-3 1 3M153.3 80.2h1.4M167.2 92v7.8M170.1 98.9h10.8M183.8 90.7v9.1M228 92v7.8M230.9 98.9h36.4M270.2 92v7.8M271.1 91.1h10M187.8 151.5h4.1M194.9 144.5v3.6"/>
<path d="M194.9 153.5v7.1M198 159.6h6.1M207.1 158.6h.1M210.4 142h-2.4v3.5M262.6 154.9l-2.9 2.5M262.7 154.9a1.42 1.42 0 0 1 1.8 0l5.8 5M270.4 159.9a1.59 1.59 0 0 0 1.9 0M278.2 155l-5.9 4.9M278.2 155a1.42 1.42 0 0 1 1.8 0l3 2.4M283 157.4l2.6 2.3M3 177.9h.1M103 178.9h189.9v28h-189.9z"/>
<path d="M241.9 177.9h.1M259.7 169l5.5 4.8-.3-.4M265.3 173.7a1.42 1.42 0 0 0 1.8 0M273 168.8l-5.9 5M273.1 168.8a1.42 1.42 0 0 1 1.8 0l5.9 5M280.8 173.7a1.42 1.42 0 0 0 1.9 0M285.5 171.3l-2.9 2.5M292.9 177.9h.1M103 198.9h60.3v8h-60.3zM108.9 198.9v8M135.3 198.9v8M150.3 198.9v8"/>
<path d="M103 202.9h60.3"/>
<circle cx="86.6" cy="16.6" r="1.42"/>
<circle cx="86.6" cy="16.6" r="2.48"/>
<circle cx="91.8" cy="16.6" r=".99"/>
<circle cx="100.1" cy="15.7" r=".66"/>
<circle cx="217.9" cy="14" r="1.42"/>
<circle cx="223" cy="14" r=".99"/>
<circle cx="70.3" cy="47.5" r="19.8"/>
<circle cx="70.3" cy="47.5" r="19.3"/>
<circle cx="70.3" cy="47.5" r="18.9"/>
<circle cx="70.3" cy="47.5" r="17"/>
<circle cx="70.3" cy="47.5" r="7.2"/>
<circle cx="249.2" cy="47.5" r="6"/>
<circle cx="249.2" cy="47.5" r="2.1"/>
<circle cx="150.7" cy="78.7" r=".66"/>
</g>
<g fill="#000" stroke="#000" stroke-width=".21">
<path d="M143.7 10.9l2.9-.5v.9zM157.4 16.9l2.8 .6-2.8 .4zM160.4 10.4l2.9 .5-2.9 .4zM163.3 10.9l2.8-.5v.9zM167.2 17.5l2.9-.6v1zM187.7 10.4l2.8 .5-2.8 .4zM244.9 13.6l2.8 .5-2.8 .4zM246.3 19.3l2.8 .3-2.8 .6zM250.5 14.1l2.9-.5v.9zM108.5 26.1l.6 2.9h-1zM108.1 22.8h.9l-.5 3.3zM200.5 27.2l.5 2.8h-1z"/>
<path d="M208.8 26.1l.5 2.9h-1zM118.4 39.9l.5 2.9h-1zM117.9 52.3h1l-.5 2.8zM128.7 49.4l.5 2.9h-.9zM128.7 42.8l1.7 2.8h-3.3zM133.9 42.3h.9l-.4 3.3zM223.2 59.2l.9-.5 .8 2.8zM236.2 50.9l2.9-.4-2.6 1.3zM259.1 44.5l2.6-1.3 .3 1zM280.2 47.5l.4 2.9h-.9zM108.1 66.1h1l-.6 2.8zM159.9 79.1l3.4 .4-3.4 .5z"/>
<path d="M200 65h1l-.5 2.9zM208.3 66.1h1l-.5 2.8zM49.5 84.2l3.3-.2-3.1 1.1zM57.2 84.6l-1.3 3.1-.7-.5zM57.5 81.8l2.9 1.7-3.3-.9zM61.5 90l1.1 3.1-.8 .2zM74.5 84.8v3.3l-.9-.1zM85.4 90.4l1.6 3-.9 .3zM87.6 84.9l3.2-1.1 .2 .8zM167.2 98.9l2.9-.5v.9zM180.9 98.4l2.9 .5-2.9 .4zM228 98.9l2.9-.5v.9z"/>
<path d="M267.3 98.4l2.9 .5-2.9 .4zM279.7 88.2h.9l-.4 2.9zM184.8 151.5l3-.5v1zM194.4 148.1h.8l-.3 2.4zM194.9 159.6l3.1-.5v1zM204.1 159.1l3 .5-3 .5zM207.6 145.5h.8l-.4 2.3z"/>
<path d="M162.9 17.5l.1 .1 .3-.1zM163 17.6l.3-.1-.2 .3zM163.3 17.5l-.2 .3h.2z"/>
<path d="M163.3 17.5v.3h.1zM163.3 17.5l.3 .1-.2 .2zM163.3 17.5l.3 .1v-.1z"/>
<path d="M163.1 17.1l.2 .4v-.4zM163.1 17.1l.2 .4-.3-.3zM163 17.2l-.1 .3h.4z"/>
<path d="M163.3 17.5h.3v-.3zM163.4 17.1l.2 .1-.3 .3zM163.3 17.1v.4l.1-.4z"/>
</g>
<path d="M201.7 178.9v28M103 182.9h189.9M163.3 182.9v24M163.3 198.9h38.4M201.7 194.9h91.2" fill="none" stroke="#000" stroke-width=".34"/>
<g fill="none" stroke="#000" stroke-width=".25">
<path d="M259.7 125.5v49.7M259.7 135.1h5.2M262.3 127.2v1.5h-2.6M262.3 127.2h7.7M262.3 125.5v.9M262.3 127.1v1.6M262.3 129.5v1.6M262.3 131.9v1.5M262.3 134.3v1.5M262.3 136.6v1.6M262.3 139v1.5M264.9 125.5v.9"/>
<path d="M264.9 127.1v1.6M264.9 129.5v1.6M264.9 131.9v1.5M264.9 134.3v3.9M264.9 139v1.5M264.9 136.7h7.8M267.5 125.5v.9M267.5 127.1v1.6M267.5 129.5v1.6M267.5 131.9v1.5M267.5 134.3v1.5M267.5 136.6v1.6"/>
<path d="M267.5 139v1.5M270 127.2v1.5h7.8v-1.5M270 125.5v.9M270 127.1v1.6M270 129.5v1.6M270 131.9v1.5M270 134.3v1.5M270 136.6v1.6M270 139v1.5M272.7 125.5v.9M272.7 127.1v1.6M272.7 129.5v1.6"/>
<path d="M272.7 131.9v1.5M272.7 134.3v3.9M272.7 139v1.5M272.7 135.1h7.7M275.3 125.5v.9M275.3 127.1v1.6M275.3 129.5v1.6M275.3 131.9v1.5M275.3 134.3v1.5M275.3 136.6v1.6M275.3 139v1.5M277.8 125.5v.9"/>
<path d="M277.8 127.1v1.6M277.8 129.5v1.6M277.8 131.9v1.5M277.8 134.3v1.5M277.8 136.6v1.6M277.8 139v1.5M277.8 127.2l7.8-.1v1.6M280.4 125.5v.9M280.4 127.1v1.6M280.4 129.5v1.6M280.4 131.9v1.5M280.4 134.3v3.9"/>
<path d="M280.4 139v1.5M280.4 136.7h5.2M283 125.5v.9M283 127.1v1.6M283 129.5v1.6M283 131.9v1.5M283 134.3v1.5M283 136.6v1.6M283 139v1.5M285.6 131.2h-2.6v1.5h-7.7v-1.5h-7.8v1.5h-7.8M285.6 125.5v.9M285.6 129.5v1.6"/>
<path d="M285.6 131.9v1.5M285.6 134.3v1.5M285.6 136.6v1.6M285.6 139v1.5M259.7 157.4h1.9M259.7 142l2.6-3h5.2l2.5 3h5.3l2.5-3h5.2l2.6 3M259.7 149.4h2.6l2.6 3h5.1l2.7-3h5.1l2.6 3h5.2M262.3 141.3v1.6M262.3 143.7v1.6M262.3 146.1v1.5M262.3 148.4v1.6M262.3 150.8v1.5"/>
<path d="M262.3 153.1v1.6M262.3 155.5v1.6M262.3 157.9v1.5M262.4 157.4h1.6M264.8 157.4h1.6M264.9 141.3v1.6M264.9 143.7v1.6M264.9 146.1v1.5M264.9 148.4v1.6M264.9 150.8v1.5M264.9 153.1v1.6M264.9 155.5v1.6"/>
<path d="M264.9 157.9v1.5M267.1 157.4h1.6M267.5 141.3v1.6M267.5 143.7v1.6M267.5 146.1v1.5M267.5 148.4v1.6M267.5 150.8v1.5M267.5 153.1v1.6M267.5 155.5v1.6M267.5 157.9v1.5M269.5 157.4h1.6M270 141.3v1.6"/>
<path d="M270 143.7v1.6M270 146.1v1.5M270 148.4v1.6M270 150.8v1.5M270 153.1v1.6M270 155.5v1.6M270 157.9v1.5M271.9 157.4h1.5M272.7 141.3v1.6M272.7 143.7v1.6M272.7 146.1v1.5M272.7 148.4v1.6"/>
<path d="M272.7 150.8v1.5M272.7 153.1v1.6M272.7 155.5v1.6M272.7 157.9v1.5M274.2 157.4h1.6M275.3 141.3v1.6M275.3 143.7v1.6M275.3 146.1v1.5M275.3 148.4v1.6M275.3 150.8v1.5M275.3 153.1v1.6M275.3 155.5v1.6"/>
<path d="M275.3 157.9v1.5M276.6 157.4h1.6M277.8 141.3v1.6M277.8 143.7v1.6M277.8 146.1v1.5M277.8 148.4v1.6M277.8 150.8v1.5M277.8 153.1v1.6M277.8 155.5v1.6M277.8 157.9v1.5M278.9 157.4h1.6M280.4 141.3v1.6"/>
<path d="M280.4 143.7v1.6M280.4 146.1v1.5M280.4 148.4v1.6M280.4 150.8v1.5M280.4 153.1v1.6M280.4 155.5v1.6M280.4 157.9v1.5M281.3 157.4h1.6M283 141.3v1.6M283 143.7v1.6M283 146.1v1.5M283 148.4v1.6"/>
<path d="M283 150.8v1.5M283 153.1v1.6M283 155.5v1.6M283 157.9v1.5M283.7 157.4h1.9M285.6 143.9h-2.6l-2.6 3h-5.1l-2.6-3h-5.2l-2.6 3h-5.2M285.6 141.3v1.6M285.6 143.7v1.6M285.6 146.1v1.5M285.6 148.4v1.6M285.6 150.8v1.5M285.6 153.1v1.6"/>
<path d="M285.6 155.5v1.6M285.6 157.9v1.5M127.6 178.9v4M152.3 178.9v4M177 178.9v4M257.1 164.3h1.9M259.7 171.2h1.9M259.7 166.6l.3 .2M259.8 164.3h1.6M262 166.8a1.5 1.5 0 0 1-1.9 0M262.2 164.3h1.5M262.3 160.2v1.6"/>
<path d="M262.3 162.6v1.5M262.3 164.9v1.6M262.3 167.3v1.6M262.3 169.6v1.7M262.3 172v1.6M262.3 174.4v.8M262.4 171.2h1.6M264.5 164.3h1.6M264.8 171.2h1.6M264.9 160.2v1.6M264.9 162.6v1.5M264.9 164.9v1.6"/>
<path d="M264.9 167.3v1.6M264.9 169.6v1.7M264.9 172v1.6M264.9 174.4v.8M266.9 164.3h1.6M267.1 171.2h1.6M267.5 160.2v1.6M267.5 162.6v1.5M267.5 164.9v1.6M267.5 167.3v1.6M267.5 169.6v1.7M267.5 172v1.6"/>
<path d="M267.5 174.4v.8M267.8 161.8l-5.8 5M267.8 161.8a1.42 1.42 0 0 1 1.9 0l5.8 5M269.2 164.3h1.6M269.5 171.2h1.6M269.9 178.9v4M270 160.2v1.6M270 162.6v1.5M270 164.9v1.6M270 167.3v1.6M270 169.6v1.7M270 172v1.6"/>
<path d="M270 174.4v.8M271.6 164.3h1.6M271.9 171.2h1.5M272.7 160.2v1.6M272.7 162.6v1.5M272.7 164.9v1.6M272.7 167.3v1.6M272.7 169.6v1.7M272.7 172v1.6M272.7 174.4v.8M274 164.3h1.5M274.2 171.2h1.6"/>
<path d="M275.3 160.2v1.6M275.3 162.6v1.5M275.3 164.9v1.6M275.3 167.3v1.6M275.3 169.6v1.7M275.3 172v1.6M275.3 174.4v.8M275.6 166.8a1.42 1.42 0 0 0 1.8 0M276.4 164.3h1.5M276.6 171.2h1.6M277.8 160.2v1.6M277.8 162.6v1.5"/>
<path d="M277.8 164.9v1.6M277.8 167.3v1.6M277.8 169.6v1.7M277.8 172v1.6M277.8 174.4v.8M278.7 164.3h1.6M278.9 171.2h1.6M280.4 160.2v1.6M280.4 162.6v1.5M280.4 164.9v1.6M280.4 167.3v1.6M280.4 169.6v1.7"/>
<path d="M280.4 172v1.6M280.4 174.4v.8M281.1 164.3h1.9M281.3 171.2h1.6M283 160.2v1.6M283 162.6v1.5M283 164.9v1.6M283 167.3v1.6M283 169.6v1.7M283 172v1.6M283 174.4v.8M283.4 161.8l-6 5"/>
<path d="M283.4 161.8a1.42 1.42 0 0 1 1.9 0M283.7 171.2h1.9M285.2 161.8l.4 .4M285.6 160.2v1.6M285.6 162.6v1.5M285.6 164.9v1.6M285.6 167.3v1.6M285.6 169.6v1.7M285.6 172v1.6M285.6 174.4v.8M103 190.9h98.7M103 186.9h98.7"/>
<path d="M103 198.9h60.3M103 194.9h98.7M108.9 182.9v24M135.3 182.9v24M150.3 182.9v24M173.7 182.9v16M186.7 183v16M277.1 194.9v12M277.1 198.9h15.8M103 202.9h60.3M201.7 202.9h91.2M232.7 202.9v4"/>
</g>
<g fill="none" stroke="#000" stroke-width=".51">
<path d="M280.7 204.9h2.3M281 204l4-.6v3l-4-.6zM284 204.9h2M287 204.9h2.3M287.5 203.2v1.2M287.5 205.4v1.2"/>
<circle cx="287.5" cy="204.9" r="1.5"/>
<circle cx="287.5" cy="204.9" r=".91"/>
</g>
<g font-size="4.2">
<text x="231.7" y="190.4">DF45L024048-E</text>
<text x="202.6" y="200.5">20001407</text>
</g>
<g font-size="4">
<text x="146.5" y="9.9">20.6</text>
<text x="173.2" y="9.9">29</text>
<text x="147.9" y="16.2">3.2</text>
<text x="173.8" y="16.4">4</text>
<text x="256.9" y="12.3">M3 depth 3 min.</text>
<text x="220.7" y="38.9" transform="rotate(-60 220.7 38.9)">3x 120°</text>
<text x="270.6" y="39.9" transform="rotate(-17 270.6 39.9)">Ø22</text>
<text x="106.2" y="54" transform="rotate(-90 106.2 54)">Ø45</text>
<text x="125.5" y="53.7" transform="rotate(-90 125.5 53.7)">Ø4</text>
<text x="206.4" y="54" transform="rotate(-90 206.4 54)">Ø45</text>
<text x="115.6" y="54.9" transform="rotate(-90 115.6 54.9)">Ø16</text>
<text x="199.4" y="57.7" transform="rotate(-90 199.4 57.7)">Ø42.8 max.</text>
<text x="279.1" y="71.4" transform="rotate(-90 279.1 71.4)">46</text>
<text x="54.5" y="72.9">1</text>
<text x="109.4" y="100.4">MOLEX 5023821270</text>
<text x="168.4" y="97.8">max. 18</text>
<text x="245.3" y="97.9">44.5</text>
<text x="26.8" y="107.4">MOLEX 2074790003</text>
</g>
<g font-size="3.3">
<text x="176" y="16.2">±0.1</text>
<text x="20.4" y="70.8">phase U</text>
<text x="98.9" y="81.6">VCC</text>
<text x="19.6" y="84.9">phase W</text>
<text x="32.6" y="96.8">phase V</text>
<text x="73.9" y="99.5">GND</text>
<text x="91.1" y="100.4">Connector:</text>
<text x="8.3" y="107.4">Connector:</text>
</g>
<g font-size="3.2">
<text x="154.3" y="9.6">±0.5</text>
<text x="177.6" y="9.6">±1</text>
<text x="153.5" y="15.9">±0.1</text>
<text x="277.7" y="37.5" transform="rotate(-17 277.7 37.5)">±0.2</text>
<text x="104.4" y="45.6" transform="rotate(-90 104.4 45.6)">0</text>
<text x="107.5" y="46.5" transform="rotate(-90 107.5 46.5)">-0.2</text>
<text x="113.7" y="46.5" transform="rotate(-90 113.7 46.5)">0</text>
<text x="116.8" y="47.5" transform="rotate(-90 116.8 47.5)">-0.05</text>
<text x="123.7" y="47.6" transform="rotate(-90 123.7 47.6)">0</text>
<text x="204.6" y="45.6" transform="rotate(-90 204.6 45.6)">0</text>
<text x="207.7" y="46.5" transform="rotate(-90 207.7 46.5)">-0.2</text>
<text x="126.7" y="48.5" transform="rotate(-90 126.7 48.5)">-0.02</text>
</g>
<g font-size="2.8">
<text x="97.1" y="113">WIRING DIAGRAM</text>
<text x="191.3" y="112">ENCODER SPECIFICATION</text>
<text x="95.7" y="116.9">PIN</text>
<text x="106" y="116.9">Function</text>
<text x="118.1" y="117">Connector</text>
<text x="182.7" y="119.9">Resolution</text>
<text x="182.8" y="116">Operating Voltage</text>
<text x="217.8" y="119.9">cpr</text>
<text x="217.9" y="116">V DC</text>
<text x="227.6" y="119.9">1024</text>
<text x="227.8" y="115.9">5</text>
<text x="85.7" y="124.9">Motor</text>
<text x="96.5" y="120.7">1</text>
<text x="96.6" y="124.8">2</text>
<text x="106.9" y="121">U</text>
<text x="107.1" y="124.9">V</text>
<text x="119" y="124">MOLEX</text>
<text x="182.7" y="123.9">Resolution</text>
<text x="217.8" y="123.9">ppr</text>
<text x="227.9" y="124">4096</text>
<text x="96.5" y="129">3</text>
<text x="107.1" y="128.9">W</text>
<text x="119.2" y="127.3">2074790003</text>
<text x="182.7" y="128">No. of Channels</text>
<text x="182.8" y="132">Signal Type</text>
<text x="210.4" y="131.9">incremental</text>
<text x="227.8" y="127.9">2</text>
<text x="247.7" y="131.6">Hall</text>
<text x="286.7" y="128.7">H1</text>
<text x="96.5" y="132.9">1</text>
<text x="96.7" y="137">2</text>
<text x="107.1" y="133">VCC</text>
<text x="107.1" y="137">A\</text>
<text x="182.7" y="136">Index / Line Driver</text>
<text x="210.4" y="135.9">no</text>
<text x="216.4" y="136">/ yes</text>
<text x="247.8" y="135">Signal</text>
<text x="286.7" y="132.6">H2</text>
<text x="286.7" y="136.7">H3</text>
<text x="26.6" y="141">MOTOR SPECIFICATION</text>
<text x="96.7" y="140.9">3</text>
<text x="107.1" y="140.9">A</text>
<text x="182.9" y="141">A-Shaft</text>
<text x="206" y="141.1">Preload Spring</text>
<text x="231.6" y="141">B-Shaft</text>
<text x="3.7" y="148.9">Rated Voltage</text>
<text x="3.7" y="145">No. of Poles</text>
<text x="48.9" y="149">V DC</text>
<text x="62.7" y="145">16</text>
<text x="62.9" y="148.9">24</text>
<text x="96.7" y="148.9">5</text>
<text x="96.8" y="144.9">4</text>
<text x="106.9" y="148.9">B</text>
<text x="106.9" y="145">B\</text>
<text x="195.7" y="146.6">F</text>
<text x="248" y="145.3">Phase</text>
<text x="248.2" y="148.6">Voltage</text>
<text x="3.8" y="153">Current - No Load / Rated / Peak</text>
<text x="48.9" y="152.9">A</text>
<text x="62.8" y="153">0.5 / 3.5 /10</text>
<text x="96.7" y="153">6</text>
<text x="106.9" y="153">n.c.</text>
<text x="119.4" y="153.4">MOLEX</text>
<text x="189" y="150.7">F</text>
<text x="3.7" y="160.9">Inductance Line to Line</text>
<text x="3.7" y="156.9">Resistance Line to Line</text>
<text x="48.8" y="160.9">mH</text>
<text x="48.8" y="157">Ω</text>
<text x="62.8" y="160.9">0.27</text>
<text x="62.8" y="156.9">0.56</text>
<text x="96.7" y="160.9">8</text>
<text x="96.7" y="156.9">7</text>
<text x="106.9" y="160.9">H1</text>
<text x="106.9" y="156.9">n.c.</text>
<text x="119.5" y="156.8">5023821270</text>
<text x="199.9" y="158.8">a</text>
<text x="286.4" y="158.4">U-V</text>
<text x="3.9" y="165">Torque - Rated / Peak</text>
<text x="48.7" y="164.9">Nm</text>
<text x="62.8" y="164.9">0.13</text>
<text x="72.6" y="165">/ 0.39</text>
<text x="96.7" y="164.9">9</text>
<text x="106.9" y="164.9">H2</text>
<text x="182.7" y="164.9">Max. Axial Force</text>
<text x="227.8" y="164.9">N</text>
<text x="233.6" y="164.9">10</text>
<text x="246" y="164.6" transform="rotate(-90 246 164.6)">CW from shaft side</text>
<text x="248.4" y="163.4">Back</text>
<text x="248.4" y="166.8">EMF</text>
<text x="286.6" y="165.3">V-W</text>
<text x="3.8" y="173">Speed - No Load / Rated</text>
<text x="3.9" y="169">Torque Constant</text>
<text x="48.7" y="169">Nm/A</text>
<text x="48.8" y="172.9">rpm</text>
<text x="62.8" y="168.9">0.0369</text>
<text x="62.8" y="172.9">6100</text>
<text x="72.6" y="173">/ 4840</text>
<text x="96.5" y="168.9">10</text>
<text x="96.5" y="172.9">11</text>
<text x="106" y="172.9">Housing</text>
<text x="106.9" y="168.9">H3</text>
<text x="182.7" y="168.9">Max. Radial Force</text>
<text x="182.9" y="172.9">Axial Play</text>
<text x="209" y="169">(a</text>
<text x="209.8" y="172.9">Fa = 4.0 N</text>
<text x="213.5" y="169">= 10 mm) N</text>
<text x="227.8" y="172.9">mm</text>
<text x="233.8" y="172.9">0.14</text>
<text x="233.8" y="168.9">28</text>
<text x="286.6" y="172.2">W-U</text>
<text x="3.7" y="176.9">Rotor Inertia</text>
<text x="48.8" y="176.9">kg m²</text>
<text x="62.7" y="176.9">18.1</text>
<text x="75.9" y="176.9">x10</text>
<text x="96.5" y="176.9">12</text>
<text x="107" y="177">GND</text>
<text x="182.7" y="176.9">Radial Play</text>
<text x="210" y="176.9">Fr = 4.0 N</text>
<text x="227.8" y="176.9">mm</text>
<text x="233.8" y="176.9">0.02</text>
<text x="3.9" y="185.9">Ambient Temperature</text>
<text x="16.9" y="182">GENERAL MOTOR SPECIFICATION</text>
<text x="53.8" y="186">°C</text>
<text x="61.8" y="185.9">-20 ...55</text>
<text x="109.3" y="181.9">ISO 8015</text>
<text x="134" y="181.9">ISO 1302</text>
<text x="156.6" y="181.9">ISO 2768 cK</text>
<text x="182.6" y="181.9">ISO 13715</text>
<text x="270.9" y="181.9">Weight: ~0.16 kg</text>
<text x="3.7" y="189.9">Max. Temperature Rise</text>
<text x="53.8" y="190">°C</text>
<text x="61.8" y="189.9">80</text>
<text x="3.7" y="198">Insulation Class</text>
<text x="3.7" y="193.9">Max. Ambient Humidity</text>
<text x="53.8" y="194">%</text>
<text x="61.7" y="197.9">B</text>
<text x="61.8" y="193.9">85</text>
<text x="3.7" y="201.9">Insulation Resistance</text>
<text x="53.7" y="201.9">MΩ</text>
<text x="61.6" y="201.9">100</text>
<text x="279.1" y="201.9">A4 Page 1</text>
<text x="3.7" y="206">Dielectric Strength</text>
<text x="53.9" y="206">V AC</text>
<text x="61.8" y="205.9">600</text>
<text x="202.6" y="206">State: Released</text>
<text x="233.5" y="205.9">Rev: 01</text>
<text x="255.7" y="205.9">CONFIDENTIAL</text>
</g>
<text font-size="2.7" x="84.4" y="155.2">Encoder</text>
<g font-size="2.3">
<text x="197.5" y="146.6">r</text>
<text x="190.8" y="150.7">a</text>
</g>
<g font-size="2.1">
<text x="196.7" y="123.9">(cpr with quadrature)</text>
<text x="33.4" y="160.9">(1kHz)</text>
<text x="42.7" y="156.9">±10%</text>
<text x="42.7" y="161">±20%</text>
<text x="201.5" y="158.8">x</text>
<text x="206.2" y="164.9">Fa</text>
<text x="42.7" y="172.9">±10%</text>
<text x="206.5" y="168.9">Fr</text>
<text x="211.5" y="169">1</text>
<text x="174.8" y="185.7">Date</text>
<text x="187.7" y="185.7">Name</text>
<text x="33.7" y="189.9">(at standstill)</text>
<text x="163.9" y="189.7">Drawn</text>
<text x="174.5" y="189.7">17.03.2022</text>
<text x="187.6" y="189.5">Schneid_A</text>
<text x="33.2" y="193.9">(non condensing)</text>
<text x="163.9" y="193.7">Reviewed</text>
<text x="163.9" y="197.7">Released</text>
<text x="174.7" y="193.7">28.03.2022</text>
<text x="174.7" y="197.7">28.03.2022</text>
<text x="187.6" y="193.5">Sejdini._B</text>
<text x="187.6" y="197.5">Sejdini._B</text>
<text x="104.9" y="201.7">01</text>
<text x="111.1" y="201.5">new pos. electr. compo.</text>
<text x="137.7" y="201.5">Schneid_A</text>
<text x="151.6" y="201.7">17.05.2022</text>
<text x="27.3" y="206">(for 1 min - coil to case)</text>
<text x="103.7" y="205.7">REV</text>
<text x="117.6" y="205.7">Rev. Text</text>
<text x="140" y="205.7">Name</text>
<text x="154.6" y="205.7">Date</text>
</g>
<text font-size="2" x="80.3" y="175.7">-6</text>
</svg>
